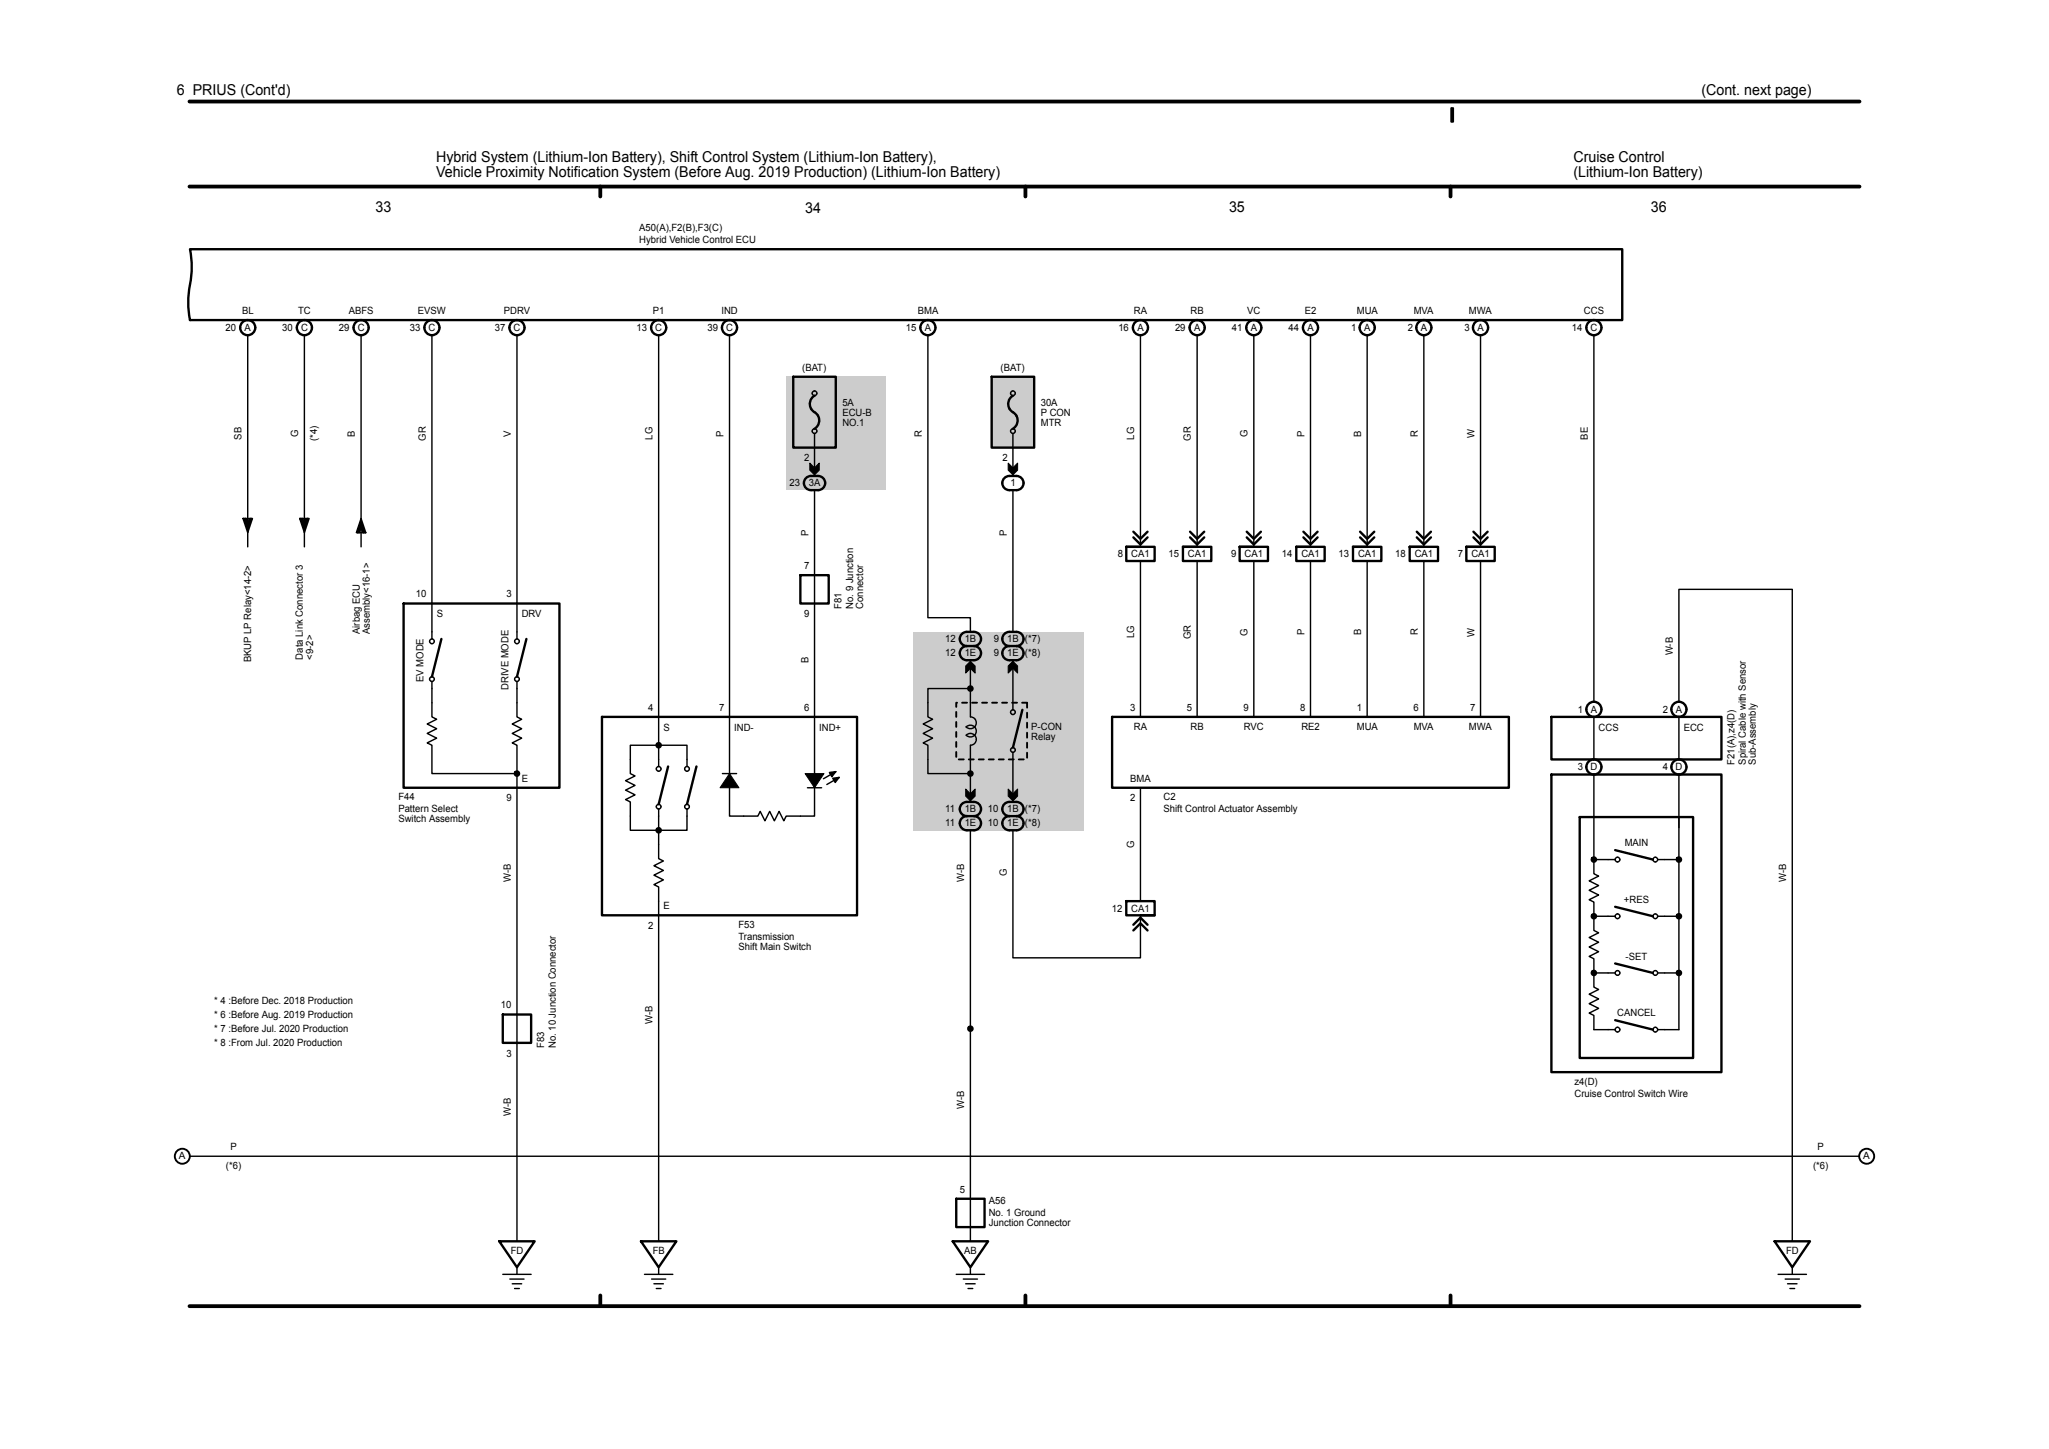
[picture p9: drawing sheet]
<svg xmlns="http://www.w3.org/2000/svg" width="297mm" height="210mm" viewBox="0 0 297 210" stroke-linecap="round" stroke-linejoin="round" font-family="sans-serif">
<path d="M27.5 14.7h242M27.5 27h242M87 27v1.5M148.6 27v1.5M210.3 27v1.5M27.5 189.3h242M87 187.7v1.5M148.6 187.7v1.5M210.3 187.7v1.5" fill="none" stroke="#000" stroke-width=".55"/>
<g fill="#ccc">
<path d="M114 54.6h14.3v16.4h-14.3z"/>
<path d="M132.4 91.6h24.7v28.7h-24.7z"/>
<path d="M115 54.6h6.1v10.3h-6.1z"/>
<path d="M143.7 54.6h6.2v10.3h-6.2z"/>
</g>
<g fill="none" stroke="#000" stroke-width=".21">
<path d="M35.9 48.6v30.7M44.1 48.6v30.7M52.3 48.6v30.7M62.6 48.6v44M74.9 48.6v44M95.5 48.6v62.5M105.7 48.6v69.7h4.2l.3-.7 .7 1.4 .7-1.4 .6 1.4 .7-1.4 .7 1.4 .4-.7h4.1v-47.3M134.5 48.6v40.9h6.2v2.1M165.3 48.6v30.7M173.5 48.6v30.7M181.7 48.6v30.7M190 48.6v30.7"/>
<path d="M198.2 48.6v30.7M206.4 48.6v30.7M214.6 48.6v30.7M231 48.6v53.1M35.2 75.1h1.4l-.7 2.1-.7-2.1h.2l.5 1.7 .5-1.7h-.1l-.4 1.2-.4-1.2h.2l.2 .8 .3-.8M43.4 75.1h1.4l-.7 2.1-.7-2.1h.2l.5 1.7 .6-1.7h-.2l-.4 1.2-.4-1.2h.2l.2 .8 .3-.8M52.1 77.2l.2-.8 .3 .8h.1l-.4-1.2-.4 1.2h-.1l.5-1.6 .6 1.6h.1l-.7-2.1-.6 2.1h1.3M118.1 62.8v6.2M146.8 62.8v6.2M146.8 71v20.6M62.6 98.8v5.1l.7 .3-1.4 .7 1.4 .7-1.4 .7 1.4 .7-1.4 .7 .7 .3v4.1h12.3l-.1-.2h.2l.1 .2v.1l-.3 .1-.2-.4a.38 .38 0 0 1 .7 .1 .38 .38 0 0 1-.4 .5 .38 .38 0 0 1-.3-.5v-.1M74.9 98.8v5.1l.7 .3-1.4 .7 1.4 .7-1.4 .7 1.4 .7-1.4 .7 .7 .3v71.9"/>
<path d="M140.4 99.5a.38 .38 0 0 0 .2 .7 .38 .38 0 0 0 .4-.5 .38 .38 0 0 0-.5-.2h-.1l.1 .4 .1 .1 .2-.1v-.2l-.1-.1h-.1l.1 .2h-6.2v4.1l.7 .3-1.4 .7 1.4 .7-1.4 .7 1.4 .7-1.4 .7 .7 .3v4.1h6.2l-.1-.2h.1l.1 .1v.2l-.2 .1-.2-.4a.38 .38 0 0 1 .6 0 .38 .38 0 0 1-.3 .6 .38 .38 0 0 1-.4-.5l.1-.1M140.7 95.7v8.2a.86 .86 0 0 1 .7 1.2 .86 .86 0 0 1-1.4 .3M146.8 95.7v7.2M165.3 81.3v22.6M173.5 81.3v22.6M181.7 81.3v22.6M190 81.3v22.6M198.2 81.3v22.6M206.4 81.3v22.6M214.6 81.3v22.6M95.2 107.8a.38 .38 0 0 0 .2 .6 .38 .38 0 0 0 .4-.4 .38 .38 0 0 0-.5-.3l-.1 .1 .1 .3 .2 .1 .1-.1v-.2l-.1-.1h-.1l.1 .2M95.5 108h-4.1v4.1l.6 .4-1.3 .6 1.3 .7-1.3 .7 1.3 .7-1.3 .7 .7 .3v4.1h4.1"/>
<path d="M95.5 108h4.1v3.1M95.5 117.2v7.2l.7 .4-1.4 .7 1.4 .7-1.4 .6 1.4 .7-1.4 .7 .7 .3v51.4M99.6 117.2v3.1h-4.1M104.7 112.1h2.1M117 114.2h2.1M120.7 112.1h-.1v.1l.2-.2-.4 .1 .2 .2 .5-.5-.9 .2 .4 .6 .5-.8-1.7 1.1M121.2 112.9l-.2 .1h.1l.2-.1h-.4l.2 .3 .2-.3 .3-.2-.9 .1 .4 .6 .5-.7-1.8 1M140.1 105.3a.86 .86 0 0 1 1.2 .1 .86 .86 0 0 1 0 1.2 .86 .86 0 0 1-1.3 0 .86 .86 0 0 1 1.4 .2 .86 .86 0 0 1-.7 1.2v8.2M140.1 105.3l-.1 .1M146.8 109v7.2M165.3 114.2v16.4M231 112.3v14.3l.7 .4-1.4 .7 1.4 .6-1.4 .7 1.4 .7-1.4 .7 .7 .3v2.1"/>
<path d="M231 103.9v6.2M243.4 101.7v-16.3h16.4v94.5M243.4 112.3v36.9h-3.1M243.4 103.9v6.2M95.2 120.1a.38 .38 0 0 0 .2 .6 .38 .38 0 0 0 .4-.4 .38 .38 0 0 0-.5-.3l-.1 .1 .1 .3 .1 .1h.2v-.3l-.1-.1-.1 .1 .1 .1M140.7 120.3v59.6M146.8 120.3v18.5h18.5v-6.1M230.7 132.5a.38 .38 0 0 0 .2 .7 .38 .38 0 0 0 .5-.5 .38 .38 0 0 0-.6-.2h-.1l.2 .5h.2l.1-.2v-.1l-.3-.1 .1 .2M230.7 124.3a.38 .38 0 0 0 .2 .6 .38 .38 0 0 0 .5-.4 .38 .38 0 0 0-.6-.3l-.1 .1 .1 .3 .3 .2 .1-.2-.1-.2h-.2l.1 .2h3.1M231 132.8v2l.7 .4-1.4 .7 1.4 .7-1.4 .6 1.4 .7-1.4 .7 .7 .4v2M231 132.8h3.1M243.1 132.5a.38 .38 0 0 0 .1 .7 .38 .38 0 0 0 .5-.5 .38 .38 0 0 0-.5-.2h-.1l.1 .4 .2 .1 .2-.2-.2-.2h-.1l.1 .2h-3.1"/>
<path d="M243.1 124.3a.38 .38 0 0 0 .2 .6 .38 .38 0 0 0 .4-.4 .38 .38 0 0 0-.5-.3l-.1 .1 .1 .3 .2 .2 .2-.2-.2-.2h-.1l.1 .2h-3.1M140.4 148.8a.38 .38 0 0 0 .2 .6 .38 .38 0 0 0 .4-.4 .38 .38 0 0 0-.5-.2h-.1l.1 .4 .1 .1 .2-.1v-.2l-.1-.1h-.1l.1 .2M230.7 140.8a.38 .38 0 0 0 .2 .6 .38 .38 0 0 0 .5-.4 .38 .38 0 0 0-.6-.3l-.1 .1 .1 .3 .3 .1 .1-.2v-.1l-.3-.1 .1 .2M231 141v2.1l.7 .3-1.4 .7 1.4 .7-1.4 .7 1.4 .6-1.4 .7 .7 .4v2h3.1M231 141h3.1M243.1 140.8a.38 .38 0 0 0 .2 .6 .38 .38 0 0 0 .4-.4 .38 .38 0 0 0-.5-.3l-.1 .1 .1 .3 .2 .1 .2-.2-.2-.2h-.1l.1 .2h-3.1M27.5 167.6h242M72.9 184.7h4.1M73.9 185.4h2.1M74.2 186.1h1.4M74.6 186.7h.7M74.9 183.7v1"/>
<path d="M93.4 184.7h4.1M94.4 185.4h2.1M94.8 186.1h1.4M95.1 186.7h.7M95.5 183.7v1M138.6 184.7h4.1M139.6 185.4h2.1M140 186.1h1.3M140.3 186.7h.7M140.7 183.7v1M257.7 184.7h4.1M258.8 185.4h2"/>
<path d="M259.1 186.1h1.4M259.4 186.7h.7M259.8 183.7v1"/>
<circle cx="118.1" cy="57" r=".34"/>
<circle cx="146.8" cy="57" r=".34"/>
<circle cx="118.1" cy="62.5" r=".34"/>
<circle cx="146.8" cy="62.5" r=".34"/>
<circle cx="62.6" cy="98.4" r=".34"/>
<circle cx="62.6" cy="92.9" r=".34"/>
<circle cx="74.9" cy="92.9" r=".34"/>
<circle cx="74.9" cy="98.4" r=".34"/>
<circle cx="95.5" cy="111.4" r=".34"/>
<circle cx="95.5" cy="116.9" r=".34"/>
<circle cx="99.6" cy="116.9" r=".34"/>
<circle cx="99.6" cy="111.4" r=".34"/>
<circle cx="146.8" cy="108.7" r=".34"/>
<circle cx="146.8" cy="103.2" r=".34"/>
<circle cx="234.5" cy="124.6" r=".34"/>
<circle cx="234.5" cy="132.8" r=".34"/>
<circle cx="239.9" cy="132.8" r=".34"/>
<circle cx="239.9" cy="124.6" r=".34"/>
<circle cx="234.5" cy="149.2" r=".34"/>
<circle cx="234.5" cy="141" r=".34"/>
<circle cx="239.9" cy="141" r=".34"/>
<circle cx="239.9" cy="149.2" r=".34"/>
</g>
<g fill="none" stroke="#000" stroke-width=".34">
<path d="M210.4 15.7v1.9M210.6 15.7v1.9M27.5 36.1h207.6v10.3h-207.6a13.9 13.9 0 0 1 .2-5.9l.1-2.2zM115 54.6h6.1v10.3h-6.1zM118.1 57.3a1.43 1.43 0 0 0 .2 2.6 1.39 1.39 0 0 1-.2 2.2M143.7 54.6h6.2v10.3h-6.2zM146.8 57.3a1.43 1.43 0 0 0 .2 2.6 1.39 1.39 0 0 1-.2 2.2M116.9 69.2a2.22 2.22 0 0 1 2.5 .2 1.03 1.03 0 0 1 .1 1.1 1.03 1.03 0 0 1-.9 .5h-1a1.03 1.03 0 0 1-1-.7 1.03 1.03 0 0 1 .3-1.1zM145.7 69.2a2.22 2.22 0 0 1 2.5 .2 1.03 1.03 0 0 1 .1 1.1 1.03 1.03 0 0 1-1 .5h-1a1.03 1.03 0 0 1-1-.7 1.03 1.03 0 0 1 .4-1.1zM163.3 79.3h4.1v2h-4.1zM163.3 79.3h2M164.3 77.9l1 1 1-1"/>
<path d="M164.3 77.1l1 1 1-1M171.5 79.3h4.1v2h-4.1zM171.5 79.3h2M172.5 77.9l1 1 1-1M172.5 77.1l1 1 1-1M179.7 79.3h4.1v2h-4.1zM179.7 79.3h2M180.7 77.9l1 1 1.1-1M180.7 77.1l1 1 1.1-1M187.9 79.3h4.1v2h-4.1zM187.9 79.3h2.1M188.9 77.9l1.1 1 1-1"/>
<path d="M188.9 77.1l1.1 1 1-1M196.1 79.3h4.1v2h-4.1zM196.1 79.3h2.1M197.1 77.9l1.1 1 1-1M197.1 77.1l1.1 1 1-1M204.3 79.3h4.1v2h-4.1zM204.3 79.3h2.1M205.4 77.9l1 1 1-1M205.4 77.1l1 1 1-1M212.5 79.3h4.2v2h-4.2zM212.5 79.3h2.1M213.6 77.9l1 1 1-1"/>
<path d="M213.6 77.1l1 1 1-1M58.5 87.5h22.6v26.7h-22.6zM64 92.6l-1.4 5.5M76.3 92.6l-1.4 5.5M116 83.4h4.1v4.1h-4.1zM140.1 93.6a1.03 1.03 0 0 0-1 1.1 1.03 1.03 0 0 0 1 1h1.1a1.03 1.03 0 0 0 1-1 1.03 1.03 0 0 0-1-1.1M140.1 93.6a1.03 1.03 0 0 1-1-1 1.03 1.03 0 0 1 1-1h1.1a1.03 1.03 0 0 1 1 1 1.03 1.03 0 0 1-1 1M140.1 93.6h1.1M146.3 93.6a1.03 1.03 0 0 0-1 1.1 1.03 1.03 0 0 0 1 1h1a1.03 1.03 0 0 0 1.1-1 1.03 1.03 0 0 0-1.1-1.1M146.3 93.6a1.03 1.03 0 0 1-1-1 1.03 1.03 0 0 1 1-1h1a1.03 1.03 0 0 1 1.1 1 1.03 1.03 0 0 1-1.1 1M146.3 93.6h1M87.3 103.9h36.9v28.8h-36.9z"/>
<path d="M96.8 111.1l-1.3 5.5M100.9 111.1l-1.3 5.5M140.1 118.3a1.03 1.03 0 0 1-1-1.1 1.03 1.03 0 0 1 1-1h1.1a1.03 1.03 0 0 1 1 1 1.03 1.03 0 0 1-1 1.1M140.1 118.3a1.03 1.03 0 0 0-1 1 1.03 1.03 0 0 0 1 1h1.1a1.03 1.03 0 0 0 1-1 1.03 1.03 0 0 0-1-1M140.1 118.3h1.1M146.3 118.3a1.03 1.03 0 0 1-1-1.1 1.03 1.03 0 0 1 1-1h1a1.03 1.03 0 0 1 1.1 1 1.03 1.03 0 0 1-1.1 1.1M146.3 118.3a1.03 1.03 0 0 0-1 1 1.03 1.03 0 0 0 1 1h1a1.03 1.03 0 0 0 1.1-1 1.03 1.03 0 0 0-1.1-1M146.3 118.3h1M148.2 102.9l-1.4 5.4M161.2 103.9h57.5v10.3h-57.5zM224.9 103.9h24.6v6.2h-24.6zM224.9 112.3h24.6v43.1h-24.6z"/>
<path d="M229 118.4h16.4v34.9h-16.4zM163.3 130.6h4.1v2.1h-4.1zM164.3 134l1-1 1 1M164.3 134.8l1-1 1 1M165.3 132.7h2.1M234.1 139.6l5.5 1.4M234.1 131.4l5.5 1.4M234.1 123.2l5.5 1.4M72.9 147h4.1v4.1h-4.1zM234.1 147.9l5.5 1.3M72.4 179.9h5.1l-2.6 3.8zM92.9 179.9h5.1l-2.5 3.8z"/>
<path d="M138.1 179.9h5.1l-2.5 3.8zM138.6 173.7h4.1v4.1h-4.1zM257.2 179.9h5.2l-2.6 3.8z"/>
<circle cx="35.9" cy="47.5" r="1.1"/>
<circle cx="44.1" cy="47.5" r="1.1"/>
<circle cx="52.3" cy="47.5" r="1.1"/>
<circle cx="62.6" cy="47.5" r="1.09"/>
<circle cx="74.9" cy="47.5" r="1.1"/>
<circle cx="95.5" cy="47.5" r="1.1"/>
<circle cx="105.7" cy="47.5" r="1.1"/>
<circle cx="134.5" cy="47.5" r="1.1"/>
<circle cx="165.3" cy="47.5" r="1.1"/>
<circle cx="173.5" cy="47.5" r="1.1"/>
<circle cx="181.7" cy="47.5" r="1.09"/>
<circle cx="190" cy="47.5" r="1.1"/>
<circle cx="198.2" cy="47.5" r="1.1"/>
<circle cx="206.4" cy="47.5" r="1.1"/>
<circle cx="214.6" cy="47.5" r="1.1"/>
<circle cx="231" cy="47.5" r="1.1"/>
<circle cx="231" cy="102.8" r="1.1"/>
<circle cx="231" cy="111.2" r="1.1"/>
<circle cx="243.4" cy="102.8" r="1.1"/>
<circle cx="243.4" cy="111.2" r="1.1"/>
</g>
<path d="M117.4 67.1l.7 .7 .6-.7v1l-.6 .7-.7-.7zM146.1 67.1l.7 .7 .7-.7v1l-.7 .7-.7-.7zM140 96.5l.7-.7 .6 .7v1l-.6-.6-.7 .6zM146.1 96.5l.7-.7 .7 .7v1l-.7-.6-.7 .6zM105.7 112.1l1.4 2.1h-2.7zM116.7 112.1h2.7l-1.3 2.1zM140 114.4l.7 .6 .6-.6v1l-.6 .7-.7-.7zM146.1 114.4l.7 .6 .7-.6v1l-.7 .7-.7-.7z" fill="#000"/>
<path d="M117.4 67.1l.7 .7 .6-.7v1l-.6 .7-.7-.7zM146.1 67.1l.7 .7 .7-.7v1l-.7 .7-.7-.7zM140 96.5l.7-.7 .6 .7v1l-.6-.6-.7 .6zM146.1 96.5l.7-.7 .7 .7v1l-.7-.6-.7 .6zM105.7 112.1l1.4 2.1h-2.7zM116.7 112.1h2.7l-1.3 2.1zM140 114.4l.7 .6 .6-.6v1l-.6 .7-.7-.7zM146.1 114.4l.7 .6 .7-.6v1l-.7 .7-.7-.7z" fill="none" stroke="#000" stroke-width=".14"/>
<path d="M148.9 101.8h-10.3v8.3h10.3v-8.3" fill="none" stroke="#000" stroke-width=".27" stroke-dasharray=".7 .7"/>
<circle cx="26.4" cy="167.6" r="1.09" fill="#fff"/>
<circle cx="26.4" cy="167.6" r="1.09" fill="none" stroke="#000" stroke-width=".27"/>
<circle cx="270.6" cy="167.6" r="1.09" fill="#fff"/>
<circle cx="270.6" cy="167.6" r="1.09" fill="none" stroke="#000" stroke-width=".27"/>
<g font-size="2.2">
<text x="25.7" y="13.8">6 PRIUS (Cont'd)</text>
<text x="246.6" y="13.8">(Cont. next page)</text>
<text x="63.2" y="23.4">Hybrid System (Lithium-Ion Battery), Shift Control System (Lithium-Ion Battery),</text>
<text x="228.1" y="23.4">Cruise Control</text>
<text x="63.2" y="25.6">Vehicle Proximity Notification System (Before Aug. 2019 Production) (Lithium-Ion Battery)</text>
<text x="228.1" y="25.6">(Lithium-Ion Battery)</text>
<text x="54.4" y="30.7">33</text>
<text x="116.7" y="30.8">34</text>
<text x="178.1" y="30.7">35</text>
<text x="239.3" y="30.7">36</text>
</g>
<g font-size="1.5">
<text x="92.7" y="35.2">Hybrid Vehicle Control ECU</text>
<text x="92.7" y="33.5">A50(A),F2(B),F3(C)</text>
<text x="32.7" y="48">20</text>
<text x="35.1" y="45.5">BL</text>
<text x="35.5" y="48">A</text>
<text x="40.9" y="48">30</text>
<text x="43.2" y="45.5">TC</text>
<text x="43.6" y="48">C</text>
<text x="49.1" y="48">29</text>
<text x="50.6" y="45.5">ABFS</text>
<text x="51.9" y="48">C</text>
<text x="59.4" y="48">33</text>
<text x="60.6" y="45.5">EVSW</text>
<text x="62.1" y="48">C</text>
<text x="71.7" y="48">37</text>
<text x="73" y="45.5">PDRV</text>
<text x="74.4" y="48">C</text>
<text x="92.3" y="48">13</text>
<text x="94.6" y="45.5">P1</text>
<text x="95" y="48">C</text>
<text x="102.5" y="48">39</text>
<text x="104.6" y="45.5">IND</text>
<text x="105.3" y="48">C</text>
<text x="131.3" y="48">15</text>
<text x="133" y="45.5">BMA</text>
<text x="134" y="48">A</text>
<text x="162.1" y="48">16</text>
<text x="164.4" y="45.5">RA</text>
<text x="164.9" y="48">A</text>
<text x="170.3" y="48">29</text>
<text x="172.6" y="45.5">RB</text>
<text x="173.1" y="48">A</text>
<text x="178.5" y="48">41</text>
<text x="180.8" y="45.5">VC</text>
<text x="181.3" y="48">A</text>
<text x="186.8" y="48">44</text>
<text x="189.1" y="45.5">E2</text>
<text x="189.5" y="48">A</text>
<text x="195.9" y="48">1</text>
<text x="196.7" y="45.5">MUA</text>
<text x="197.7" y="48">A</text>
<text x="204.1" y="48">2</text>
<text x="204.9" y="45.5">MVA</text>
<text x="205.9" y="48">A</text>
<text x="212.3" y="48">3</text>
<text x="212.9" y="45.5">MWA</text>
<text x="214.2" y="48">A</text>
<text x="227.8" y="48">14</text>
<text x="229.6" y="45.5">CCS</text>
<text x="230.5" y="48">C</text>
<text x="116.3" y="53.7">(BAT)</text>
<text x="145" y="53.7">(BAT)</text>
<text x="122.1" y="58.8">5A</text>
<text x="150.9" y="58.8">30A</text>
<text x="35" y="63.7" transform="rotate(-90 35 63.7)">SB</text>
<text x="43.2" y="63.4" transform="rotate(-90 43.2 63.4)">G</text>
<text x="46" y="63.9" transform="rotate(-90 46 63.9)">(*4)</text>
<text x="51.4" y="63.3" transform="rotate(-90 51.4 63.3)">B</text>
<text x="61.7" y="63.9" transform="rotate(-90 61.7 63.9)">GR</text>
<text x="74" y="63.3" transform="rotate(-90 74 63.3)">V</text>
<text x="94.6" y="63.7" transform="rotate(-90 94.6 63.7)">LG</text>
<text x="104.8" y="63.3" transform="rotate(-90 104.8 63.3)">P</text>
<text x="122.1" y="60.3">ECU-B</text>
<text x="122.1" y="61.7">NO.1</text>
<text x="133.6" y="63.3" transform="rotate(-90 133.6 63.3)">R</text>
<text x="150.9" y="60.3">P CON</text>
<text x="150.9" y="61.7">MTR</text>
<text x="164.4" y="63.7" transform="rotate(-90 164.4 63.7)">LG</text>
<text x="172.6" y="63.9" transform="rotate(-90 172.6 63.9)">GR</text>
<text x="180.8" y="63.4" transform="rotate(-90 180.8 63.4)">G</text>
<text x="189.1" y="63.3" transform="rotate(-90 189.1 63.3)">P</text>
<text x="197.3" y="63.3" transform="rotate(-90 197.3 63.3)">B</text>
<text x="205.5" y="63.3" transform="rotate(-90 205.5 63.3)">R</text>
<text x="213.7" y="63.5" transform="rotate(-90 213.7 63.5)">W</text>
<text x="230.1" y="63.7" transform="rotate(-90 230.1 63.7)">BE</text>
<text x="114.4" y="70.5">23</text>
<text x="116.6" y="66.9">2</text>
<text x="117.2" y="70.5">3A</text>
<text x="145.3" y="66.9">2</text>
<text x="146.4" y="70.5">1</text>
<text x="117.2" y="77.7" transform="rotate(-90 117.2 77.7)">P</text>
<text x="145.9" y="77.7" transform="rotate(-90 145.9 77.7)">P</text>
<text x="116.6" y="82.5">7</text>
<text x="162" y="80.8">8</text>
<text x="164" y="80.8">CA1</text>
<text x="169.4" y="80.8">15</text>
<text x="172.2" y="80.8">CA1</text>
<text x="178.5" y="80.8">9</text>
<text x="180.4" y="80.8">CA1</text>
<text x="185.8" y="80.8">14</text>
<text x="188.6" y="80.8">CA1</text>
<text x="194" y="80.8">13</text>
<text x="196.8" y="80.8">CA1</text>
<text x="202.2" y="80.8">18</text>
<text x="205.1" y="80.8">CA1</text>
<text x="211.3" y="80.8">7</text>
<text x="213.3" y="80.8">CA1</text>
<text x="60.3" y="86.6">10</text>
<text x="63.3" y="89.4">S</text>
<text x="73.4" y="86.6">3</text>
<text x="75.6" y="89.4">DRV</text>
<text x="116.6" y="89.4">9</text>
<text x="122" y="88.2" transform="rotate(-90 122 88.2)">F81</text>
<text x="123.7" y="88.2" transform="rotate(-90 123.7 88.2)">No. 9 Junction</text>
<text x="125.1" y="88.2" transform="rotate(-90 125.1 88.2)">Connector</text>
<text x="36.4" y="96" transform="rotate(-90 36.4 96)">BKUP LP Relay&lt;14-2&gt;</text>
<text x="43.9" y="95.6" transform="rotate(-90 43.9 95.6)">Data Link Connector 3</text>
<text x="45.4" y="95.6" transform="rotate(-90 45.4 95.6)">&lt;9-2&gt;</text>
<text x="52.1" y="91.9" transform="rotate(-90 52.1 91.9)">Airbag ECU</text>
<text x="53.6" y="91.9" transform="rotate(-90 53.6 91.9)">Assembly&lt;16-1&gt;</text>
<text x="137" y="95.1">12</text>
<text x="137" y="93.1">12</text>
<text x="139.8" y="95.1">1E</text>
<text x="139.8" y="93.1">1B</text>
<text x="144.1" y="95.1">9</text>
<text x="144.1" y="93.1">9</text>
<text x="146" y="95.1">1E (*8)</text>
<text x="146" y="93.1">1B (*7)</text>
<text x="164.4" y="92.5" transform="rotate(-90 164.4 92.5)">LG</text>
<text x="172.6" y="92.6" transform="rotate(-90 172.6 92.6)">GR</text>
<text x="180.8" y="92.1" transform="rotate(-90 180.8 92.1)">G</text>
<text x="189.1" y="92" transform="rotate(-90 189.1 92)">P</text>
<text x="197.3" y="92" transform="rotate(-90 197.3 92)">B</text>
<text x="205.5" y="92.1" transform="rotate(-90 205.5 92.1)">R</text>
<text x="213.7" y="92.2" transform="rotate(-90 213.7 92.2)">W</text>
<text x="242.5" y="95" transform="rotate(-90 242.5 95)">W-B</text>
<text x="61.4" y="98.8" transform="rotate(-90 61.4 98.8)">EV MODE</text>
<text x="73.7" y="100" transform="rotate(-90 73.7 100)">DRIVE MODE</text>
<text x="117.2" y="96.1" transform="rotate(-90 117.2 96.1)">B</text>
<text x="94" y="103">4</text>
<text x="96.2" y="105.9">S</text>
<text x="104.2" y="103">7</text>
<text x="106.4" y="105.9">IND-</text>
<text x="116.6" y="103">6</text>
<text x="118.8" y="105.9">IND+</text>
<text x="149.5" y="105.7">P-CON</text>
<text x="149.5" y="107.2">Relay</text>
<text x="163.8" y="103">3</text>
<text x="164.4" y="105.7">RA</text>
<text x="172" y="103">5</text>
<text x="172.6" y="105.7">RB</text>
<text x="180.2" y="103">9</text>
<text x="180.3" y="105.7">RVC</text>
<text x="188.4" y="103">8</text>
<text x="188.6" y="105.7">RE2</text>
<text x="196.7" y="103">1</text>
<text x="196.7" y="105.7">MUA</text>
<text x="204.9" y="103">6</text>
<text x="204.9" y="105.7">MVA</text>
<text x="212.9" y="105.7">MWA</text>
<text x="213.1" y="103">7</text>
<text x="228.7" y="103.3">1</text>
<text x="230.6" y="103.3">A</text>
<text x="231.7" y="105.9">CCS</text>
<text x="241" y="103.3">2</text>
<text x="242.9" y="103.3">A</text>
<text x="244" y="105.9">ECC</text>
<text x="75.6" y="113.3">E</text>
<text x="163.8" y="113.3">BMA</text>
<text x="228.7" y="111.6">3</text>
<text x="230.5" y="111.6">D</text>
<text x="241" y="111.6">4</text>
<text x="242.9" y="111.6">D</text>
<text x="251.4" y="110.8" transform="rotate(-90 251.4 110.8)">F21(A),z4(D)</text>
<text x="253.1" y="110.8" transform="rotate(-90 253.1 110.8)">Spiral Cable with Sensor</text>
<text x="254.5" y="110.8" transform="rotate(-90 254.5 110.8)">Sub-Assembly</text>
<text x="57.7" y="117.7">Pattern Select</text>
<text x="57.7" y="119.2">Switch Assembly</text>
<text x="57.7" y="116">F44</text>
<text x="73.4" y="116.1">9</text>
<text x="137" y="119.8">11</text>
<text x="137" y="117.7">11</text>
<text x="139.8" y="119.8">1E</text>
<text x="139.8" y="117.7">1B</text>
<text x="143.2" y="119.8">10</text>
<text x="143.2" y="117.7">10</text>
<text x="146" y="119.8">1E (*8)</text>
<text x="146" y="117.7">1B (*7)</text>
<text x="163.8" y="116.1">2</text>
<text x="168.7" y="117.7">Shift Control Actuator Assembly</text>
<text x="168.7" y="116">C2</text>
<text x="164.4" y="122.9" transform="rotate(-90 164.4 122.9)">G</text>
<text x="235.5" y="122.7">MAIN</text>
<text x="74" y="127.8" transform="rotate(-90 74 127.8)">W-B</text>
<text x="96.2" y="131.8">E</text>
<text x="139.8" y="127.8" transform="rotate(-90 139.8 127.8)">W-B</text>
<text x="145.9" y="127" transform="rotate(-90 145.9 127)">G</text>
<text x="235.4" y="130.9">+RES</text>
<text x="258.9" y="127.8" transform="rotate(-90 258.9 127.8)">W-B</text>
<text x="94" y="134.6">2</text>
<text x="107" y="136.2">Transmission</text>
<text x="107" y="137.7">Shift Main Switch</text>
<text x="107" y="134.5">F53</text>
<text x="161.1" y="132.1">12</text>
<text x="164" y="132.1">CA1</text>
<text x="235.6" y="139.1">-SET</text>
<text x="31" y="145.5">* 4 :Before Dec. 2018 Production</text>
<text x="31" y="147.5">* 6 :Before Aug. 2019 Production</text>
<text x="31" y="149.6">* 7 :Before Jul. 2020 Production</text>
<text x="72.6" y="146.1">10</text>
<text x="94.6" y="148.4" transform="rotate(-90 94.6 148.4)">W-B</text>
<text x="234.4" y="147.3">CANCEL</text>
<text x="31" y="151.6">* 8 :From Jul. 2020 Production</text>
<text x="73.4" y="153.1">3</text>
<text x="78.9" y="151.9" transform="rotate(-90 78.9 151.9)">F83</text>
<text x="80.5" y="151.9" transform="rotate(-90 80.5 151.9)">No. 10 Junction Connector</text>
<text x="74" y="161.7" transform="rotate(-90 74 161.7)">W-B</text>
<text x="139.8" y="160.7" transform="rotate(-90 139.8 160.7)">W-B</text>
<text x="228.2" y="158.9">Cruise Control Switch Wire</text>
<text x="228.2" y="157.2">z4(D)</text>
<text x="33.4" y="166.7">P</text>
<text x="263.4" y="166.7">P</text>
<text x="25.9" y="168">A</text>
<text x="32.8" y="169.4">(*6)</text>
<text x="139.1" y="172.8">5</text>
<text x="262.8" y="169.4">(*6)</text>
<text x="270.1" y="168">A</text>
<text x="143.3" y="176.3">No. 1 Ground</text>
<text x="143.3" y="177.7">Junction Connector</text>
<text x="143.3" y="174.5">A56</text>
<text x="74" y="181.7">FD</text>
<text x="94.6" y="181.7">FB</text>
<text x="139.8" y="181.7">AB</text>
<text x="258.9" y="181.7">FD</text>
</g>
</svg>
